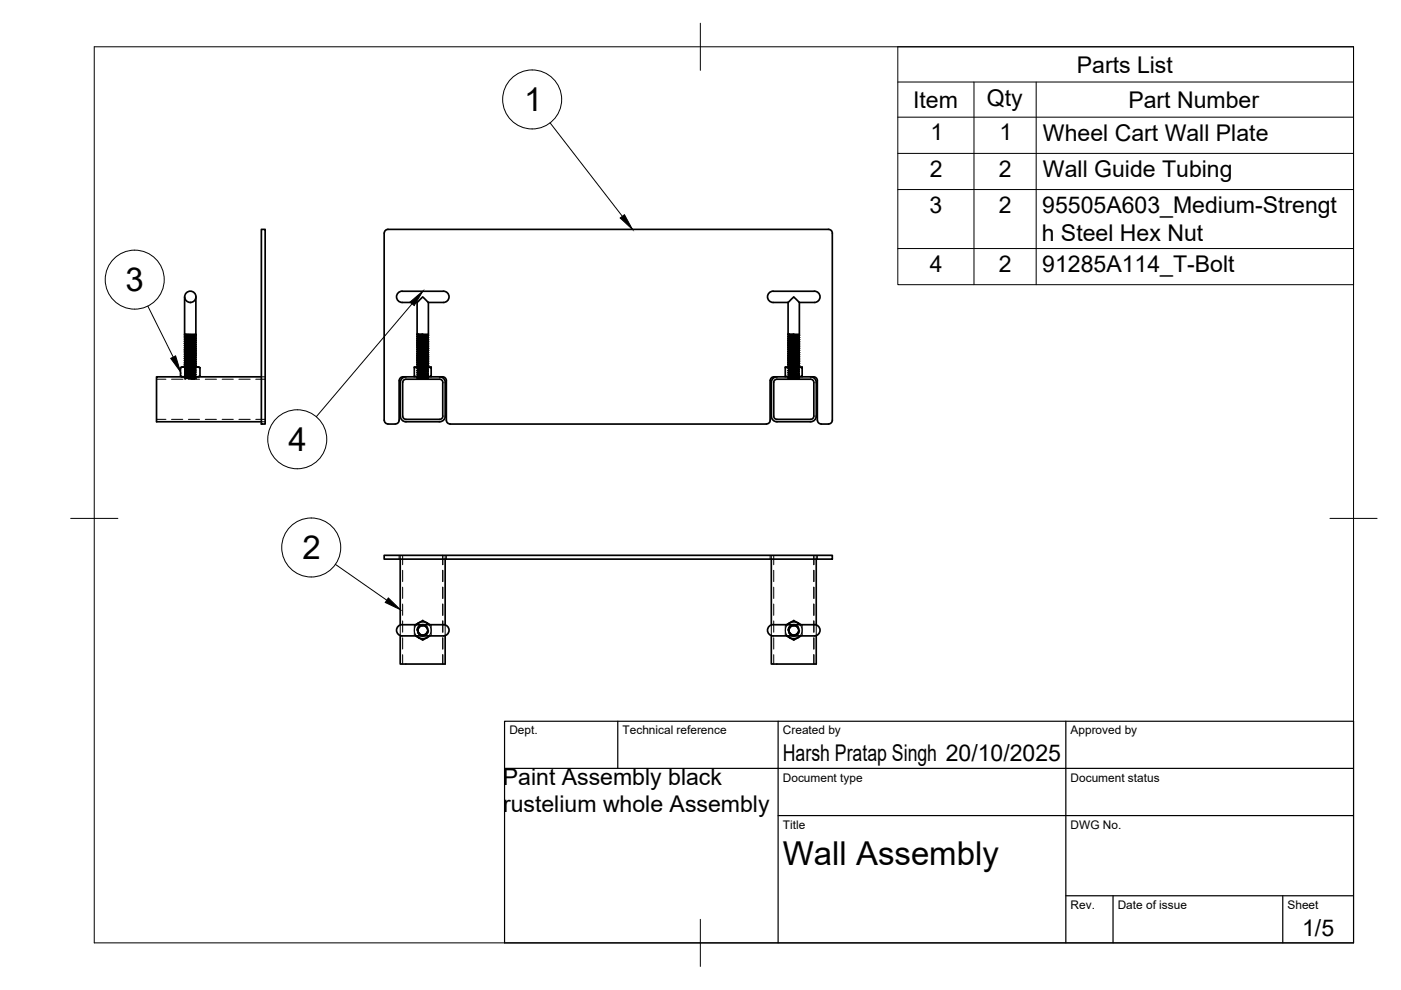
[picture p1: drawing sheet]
<svg xmlns="http://www.w3.org/2000/svg" width="297mm" height="210mm" viewBox="0 0 297 210" stroke-linecap="round" stroke-linejoin="round" font-family="sans-serif">
<!-- layer: Visible -->
<g fill="none" stroke="#000" stroke-width=".36">
<path d="M55.4 48.6h.8v41.3h-.8zM38.3 78l.2-.2h3.6l.3 .2M38.3 78l.4-.2 .6 .2-.1 1.8-.5 .1-.4-.2zM38.3 79.7l.2 .2M39.1 70.9h2.4M39.1 70.9h.1M39.1 70.9l.3 .2M39.1 62.9v8M39.1 76.8h.1M39.3 78l.8-.2 1.3 .2v1.7l-.8 .2-1.3-.2M39.4 71.1l-.2 .1M39.4 71.4v.1"/>
<path d="M39.4 71.8v.1M39.4 72.2v.1M39.4 72.6v.1M39.4 73v.1M39.4 73.4v.1M39.4 74.2h.1M39.4 74.6h.1M39.4 75h.1M39.4 75.8h.1M39.4 76.2h.1M39.4 76.6h.1M39.4 77.4h.1"/>
<path d="M39.4 77.4l-.2 .2M39.4 77l-.2 .2M39.4 76.6l-.2 .2M39.4 76.2l-.2 .2M39.4 75.8l-.2 .2M39.4 75.4l-.2 .2M39.4 75l-.2 .2M39.4 74.6l-.2 .2M39.4 74.2l-.2 .2M39.4 73.8l-.2 .2M39.4 73.5l-.2 .1M39.4 73.1l-.2 .1"/>
<path d="M39.4 72.7l-.2 .1M39.4 71.9l-.2 .1M39.4 71.5l-.2 .1M41.3 77.6l-1.9 .2M41.3 77.2l-1.9 .2M41.3 76.8l-1.9 .2M41.3 76.4l-1.9 .2M41.3 76l-1.9 .2M41.3 75.6l-1.9 .2M41.3 75.2l-1.9 .2M41.3 74.9l-1.9 .1M41.3 74.5l-1.9 .1"/>
<path d="M41.3 74.1l-1.9 .1M41.3 73.7l-1.9 .1M41.3 73.3l-1.9 .2M41.3 72.9l-1.9 .2M41.3 72.5l-1.9 .2M41.3 72.1l-1.8 .1-.3 .2M41.3 71.7l-1.9 .2M41.3 71.3l-1.9 .2M41.3 71.2v.1M41.3 71.6v.1M41.3 72v.1M41.3 72.4v.1"/>
<path d="M41.3 72.8v.1M41.3 73.2v.1M41.3 73.6v.1M41.3 74v.1M41.3 74.4v.1M41.3 74.8v.1M41.3 75.2h.1M41.3 75.6h.1M41.3 76h.1M41.3 76.4h.1M41.3 76.8h.1M41.3 77.2h.1"/>
<path d="M41.3 77.6h.1M41.3 77.6l.2 .2M41.3 77.2l.2 .2M41.3 76.8l.2 .2M41.3 76.4l.2 .2M41.3 76l.2 .2M41.3 75.6l.2 .2M41.3 75.2l.2 .2M41.3 74.8l.2 .2M41.3 74.5l.2 .1M41.3 74.1l.2 .1M41.3 73.7l.2 .1"/>
<path d="M41.3 73.3l.2 .1M41.3 72.9l.2 .1M41.3 72.5l.2 .1M41.3 72.1l.2 .1M41.3 71.7l.2 .1M41.3 71.3l.2 .1M41.4 79.7l.4 .2 .6-.2M41.4 78l.4-.2 .6 .2M41.4 71h.1M41.5 70.9l-2.1 .2M41.5 77.4l-.3 .2-1.8 .2M41.5 77l-.4 .2-1.7 .2"/>
<path d="M41.5 76.6l-.3 .2-1.8 .2M41.5 76.2l-.3 .2-1.8 .2M41.5 75.9l-.3 .1-1.8 .2M41.5 75.5l-.4 .1-1.7 .2M41.5 75l-.4 .2-1.7 .3M41.5 74.6l-.3 .2-1.8 .2M41.5 74.3l-.3 .1-1.8 .2M41.5 73.9l-.3 .1-1.8 .2M41.5 73.5l-.4 .2-1.7 .2M41.5 73.1l-.3 .2-1.8 .1M41.5 72.7l-.4 .2-1.7 .1M41.5 72.3l-.3 .1-1.8 .2"/>
<path d="M41.5 71.9l-.4 .2-1.7 .1M41.5 71.5l-.3 .2-1.8 .1M41.5 71.1l-.3 .2-1.8 .1M41.5 77.8h-.2M41.5 77.4l-2.4 .2M41.5 77l-2.4 .2M41.5 76.6l-2.4 .2M41.5 76.2l-2.4 .2M41.5 75.8l-2.4 .2M41.5 75.4l-2.4 .2M41.5 75l-2.4 .2M41.5 74.6l-2.4 .3"/>
<path d="M41.5 74.2l-2.4 .3M41.5 73.8l-2.4 .3M41.5 73.4l-2.4 .3M41.5 73l-2.4 .3M41.5 72.6l-2.4 .3M41.5 72.2l-2.4 .3M41.5 71.8l-2.4 .3M41.5 71.4l-2.4 .3M41.5 71l-2.4 .3M41.5 71.1l-2.4 .2 .3 .1M41.5 71.5l-2.4 .2 .3 .1M41.5 71.9l-2.4 .2 .3 .1"/>
<path d="M41.5 72.3l-2.4 .2 .3 .1M41.5 72.7l-2.4 .2 .3 .1M41.5 73.1l-2.4 .2 .3 .1M41.5 73.5l-2.4 .2 .3 .1M41.5 73.9l-2.4 .2 .3 .1M41.5 74.2l-2.4 .3 .3 .1M41.5 74.6l-2.4 .3 .3 .1M41.5 75l-2.4 .2 .3 .2M41.5 75.5l-2.4 .1 .3 .2M41.5 75.8l-2.4 .2 .3 .2M41.5 76.2l-2.4 .2 .3 .2M41.5 76.6l-2.4 .2 .3 .2"/>
<path d="M41.5 77l-2.4 .2 .3 .2M41.5 77.4l-2.4 .2 .3 .2M41.5 62.9v8M41.5 71v.1M41.5 71.4v.1M41.5 71.8v.1M41.5 72.2v.1M41.5 72.6v.1M41.5 73v.1M41.5 73.4v.1M41.5 73.8v.1M41.5 74.2h.1"/>
<path d="M41.5 74.6h.1M41.5 75h.1M41.5 75.4v.1M41.5 75.8h.1M41.5 76.2h.1M41.5 76.6h.1M41.5 77h.1M41.5 77.4h.1M41.5 77.8h.1M42.4 78v1.7M42.4 79.7l-.3 .2M55.4 79.9h-22.2v9.5h22.2"/>
<path d="M86.1 79.9a1.2 1.2 0 0 0-1.2 1.2v7.1M87.8 78l.7-.2 1.1 .2v1.7l-.7 .2-1.1-.2M88.4 64.1l1.2-1.2 1.2 1.2M88.4 64.1v6.9M88.4 71.3v.1M88.4 71.7v.1M88.4 72.5v.1M88.4 72.9v.1M88.4 73.3v.1M88.4 74.1v.1M88.4 74.5v.1M88.4 74.9h.1"/>
<path d="M88.4 75.3h.1M88.4 75.7h.1M88.4 76.1v.1M88.4 76.5h.1M88.4 76.9h.1M88.4 77.3h.1M88.4 77.7h.1M88.4 76.2l.3 .1M88.4 75.3l.3 .2M88.4 73.8l.3 .1M88.4 77.7l.2 .1M88.4 77.3l.3 .2"/>
<path d="M88.4 76.9l.3 .2M88.4 76.6l.3 .1M88.4 75.7l.3 .2M88.4 75l.3 .1M88.4 74.6l.3 .1M88.4 74.2l.3 .1M88.4 73.4l.3 .1M88.4 72.6l.3 .1M88.4 72.2l.3 .1M88.4 71.8l.3 .1M88.4 71l.3 .1M88.7 71.1h.1"/>
<path d="M88.7 71.1h.2M88.7 71.1v.1M88.7 71.9v.1M88.7 72.3v.1M88.7 72.7v.1M88.7 73.1v.1M88.7 73.5h.1M88.7 73.9h.1M88.7 74.3v.1M88.7 74.7v.1M88.7 75.1h.1M88.7 75.5h.1"/>
<path d="M88.7 75.9h.1M88.7 76.3h.1M88.7 76.7h.1M88.7 77.1h.1M88.7 77.5h.1M88.8 70.9h-.3M88.9 71.1l-.5 .2M89.6 70.9h1.2M89.6 70.9l-.9 .2M89.6 70.9l-1.2 .1M89.6 78l.7-.2 1.1 .2v1.7l-.7 .2-1.1-.2M90.6 77.7l-.8 .1"/>
<path d="M90.6 77.3l-1.7 .2-.5 .2M90.6 76.9l-1.8 .2-.4 .2M90.6 76.5l-1.8 .2-.4 .2M90.6 76.1l-1.8 .2-.4 .2M90.6 75.7l-1.7 .2-.5 .2M90.6 75.3l-1.9 .2-.3 .2M90.6 74.9l-1.8 .2-.4 .2M90.6 74.5l-1.8 .2-.4 .2M90.6 74.2l-1.9 .1-.3 .2M90.6 73.8l-1.9 .1-.3 .2M90.6 73.4l-1.8 .1-.4 .2M90.6 73l-1.8 .1-.4 .2"/>
<path d="M90.6 72.6l-1.8 .1-.4 .2M90.6 72.2l-1.9 .1-.3 .2M90.6 71.8l-1.8 .1-.4 .2M90.6 71.4l-1.8 .1-.4 .2M90.6 77.7l-1.5 .1M90.6 77.3l-1.9 .2M90.6 76.9l-1.9 .2M90.6 76.5l-1.9 .2M90.6 76.1l-1.9 .2M90.6 75.7l-1.9 .2M90.6 75.3l-1.9 .2M90.6 74.9l-1.9 .2"/>
<path d="M90.6 74.5l-1.9 .2M90.6 74.1l-1.9 .2M90.6 73.7l-1.9 .2M90.6 73.3l-1.9 .2M90.6 72.9l-1.9 .2M90.6 72.5l-1.9 .2M90.6 72.1l-1.9 .2M90.6 71.7l-1.9 .2M90.6 77.3l.2 .2-2.4 .2M90.6 76.9l.2 .2-2.4 .2M90.6 76.5l.2 .2-2.4 .2M90.6 76.1l.2 .2-2.4 .2"/>
<path d="M90.6 75.7l.2 .2-2.4 .2M90.6 75.3l.2 .2-2.4 .2M90.6 74.9l.2 .2-2.4 .2M90.6 74.5l.2 .2-2.4 .2M90.6 74.2l.2 .1-2.4 .2M90.6 73.8l.2 .1-2.4 .2M90.6 73.4l.2 .1-2.4 .3M90.6 73l.2 .1-2.4 .2M90.6 72.6l.2 .1-2.4 .2M90.6 72.2l.2 .1-2.4 .2M90.6 71.8l.2 .1-2.4 .3M90.6 71.4l.2 .1-2.4 .2"/>
<path d="M90.6 71.3v.1M90.6 71.7v.1M90.6 72.1v.1M90.6 72.5v.1M90.6 72.9v.1M90.6 73.3v.1M90.6 73.7v.1M90.6 74.1v.1M90.6 74.9h.1M90.6 75.3h.1M90.6 75.7h.1M90.6 76.5h.1"/>
<path d="M90.6 76.9h.1M90.6 77.3h.1M90.6 77.7l.1 .1M90.7 71l-1.8 .1M90.7 71l.1 .1-2.4 .2M90.8 71.2l-.2 .1M90.8 71.6l-.2 .1M90.8 72l-.2 .1M90.8 72.4l-.2 .1M90.8 72.8l-.2 .1M90.8 73.2l-.2 .1M90.8 73.6l-.2 .1"/>
<path d="M90.8 74l-.2 .1M90.8 74.4l-.2 .1M90.8 74.8l-.2 .1M90.8 75.2l-.2 .1M90.8 75.6l-.2 .1M90.8 75.9l-.2 .2M90.8 76.3l-.2 .2M90.8 76.7l-.2 .2M90.8 77.1l-.2 .2M90.8 77.5l-.2 .2M90.8 71.1l-2.4 .3 .3 .2 1.9-.3M90.8 71.5l-2.4 .3"/>
<path d="M90.8 71.9l-2.4 .3M90.8 72.3l-2.4 .3M90.8 72.7l-2.4 .3 .3 .1M90.8 73.2l-2.4 .2M90.8 73.5l-2.4 .3M90.8 73.9l-2.4 .3M90.8 74.3l-2.4 .3M90.8 74.8l-2.4 .2M90.8 75.1l-2.4 .2M90.8 75.5l-2.4 .2M90.8 75.9l-2.4 .3M90.8 76.3l-2.4 .3"/>
<path d="M90.8 76.7l-2.4 .2M90.8 77.1l-2.4 .2M90.8 77.5l-2.4 .2M90.8 64.1h3.2M90.8 70.9l-.1 .1M90.8 64.1v6.8M90.8 73.1v.1M90.8 74.7v.1M91.4 78v-.2h-3.6v2.1M91.4 79.7v.2M93.2 79.9a1.2 1.2 0 0 1 1.2 1.2v7.1M94 61.8l-8.7-.1a1.2 1.2 0 0 0-1.2 1.2 1.2 1.2 0 0 0 1.2 1.2h3.1"/>
<path d="M94 61.7a1.2 1.2 0 0 1 1.2 1.2 1.2 1.2 0 0 1-1.2 1.2M163.9 64.1h3.2M163.9 61.8h8.8M163.9 61.7a1.2 1.2 0 0 0-1.2 1.2 1.2 1.2 0 0 0 1.2 1.2M164.7 79.9a1.2 1.2 0 0 0-1.2 1.2v7.1M166.5 78l.7-.2 1.1 .2v1.7l-.7 .2-1.1-.2M167.1 64.1l1.2-1.2 1.2 1.2M167.1 64.1v6.9M167.1 71.3v.1M167.1 72.9v.1M167.1 75.3h.1M167.1 76.9h.1"/>
<path d="M167.1 70.9h.1M167.3 71.1h.1M167.4 71.1h.1M167.4 74.8l1.8-.3 .3 .2-2.4 .2M167.4 71.1v.1M167.4 71.9v.1M167.4 72.3v.1M167.4 72.7v.1M167.4 73.1v.1M167.4 73.5h.1M167.4 73.9h.1M167.4 74.3v.1"/>
<path d="M167.4 74.7v.1M167.4 75.1h.1M167.4 75.5h.1M167.4 75.9h.1M167.4 76.3h.1M167.4 76.7h.1M167.4 77.1h.1M167.4 77.5h.1M167.4 77.5l-.3 .2M167.4 77.1l-.3 .2M167.4 76.7l-.3 .2M167.4 76.3l-.3 .2"/>
<path d="M167.4 75.9l-.3 .2M167.4 75.5l-.3 .2M167.4 75.1l-.3 .2M167.4 74.8l-.3 .1M167.4 74.4l-.3 .1M167.4 73.9l-.3 .2M167.4 73.5l-.3 .2M167.4 73.1l-.3 .2M167.4 72.8l-.3 .1M167.4 72.4l-.3 .1M167.4 72l-.3 .1M167.4 71.6l-.3 .1"/>
<path d="M167.4 71.2l-.3 .1M167.4 70.9h-.3M167.5 71.1l-.1 .1M168.3 70.9h1.2M168.3 70.9l-1 .2M168.3 70.9l-1.2 .1 .2 .1M168.3 78l.7-.2 1.1 .2v1.7l-.7 .2-1.1-.2M169.2 77.7l-.7 .1M169.2 77.3l-1.8 .2M169.2 76.9l-1.8 .2M169.2 76.5l-1.8 .2M169.2 76.1l-1.8 .2"/>
<path d="M169.2 75.7l-1.8 .2M169.2 75.3l-1.8 .2M169.2 74.9l-1.8 .2M169.2 74.2l-1.8 .2M169.2 73.8l-1.8 .1M169.2 73.4l-1.8 .1M169.2 73l-1.8 .1M169.2 72.6l-1.8 .2M169.2 72.2l-1.8 .2M169.2 71.8l-1.8 .2M169.2 71.4l-1.8 .2M169.2 73l.3 .1-2.4 .3"/>
<path d="M169.2 71.3v.1M169.2 71.7v.1M169.2 72.1v.1M169.2 72.5v.1M169.2 72.9v.1M169.2 73.3v.1M169.2 73.7v.1M169.2 74.1v.1M169.2 74.9h.1M169.2 75.3h.1M169.2 75.7h.1M169.2 76.5h.1"/>
<path d="M169.2 76.9h.1M169.2 77.3h.1M169.2 77.7l.2 .1M169.2 77.3l.3 .2M169.2 76.9l.3 .2M169.2 76.5l.3 .2M169.2 76.1l.3 .2M169.2 75.7l.3 .2M169.2 75.3l.3 .2M169.2 74.9l.3 .2M169.2 74.2l.3 .1M169.2 73.8l.3 .1"/>
<path d="M169.2 73.4l.3 .1M169.2 72.6l.3 .1M169.2 72.2l.3 .1M169.2 71.8l.3 .1M169.2 71.4l.3 .1M169.3 71l.2 .1M169.5 70.9l-.2 .1-1.8 .1M169.5 77.5l-.4 .2-1.3 .1M169.5 77.1l-.3 .2-1.8 .2M169.5 76.7l-.3 .2-1.8 .2M169.5 76.3l-.4 .2-1.7 .2M169.5 75.9l-.4 .2-1.7 .2"/>
<path d="M169.5 75.6l-.3 .1-1.8 .2M169.5 75.2l-.3 .1-1.8 .2M169.5 74.8l-.4 .1-1.7 .2M169.5 74.4l-.4 .1-1.7 .2M169.5 74l-.3 .1-1.8 .2M169.5 73.6l-.3 .1-1.8 .2M169.5 73.2l-.4 .2-1.7 .1M169.5 72.8l-.4 .2-1.7 .1M169.5 72.4l-.4 .2-1.7 .1M169.5 72l-.3 .2-1.8 .1M169.5 71.6l-.3 .1-1.8 .2M169.5 71.2l-.4 .2-1.7 .2"/>
<path d="M169.5 77.5l-2.4 .2M169.5 77.1l-2.4 .2M169.5 76.7l-2.4 .2M169.5 76.3l-2.4 .2M169.5 75.9l-2.4 .3M169.5 75.5l-2.4 .2M169.5 75.1l-2.4 .2M169.5 74.3l-2.4 .3M169.5 73.9l-2.4 .3M169.5 73.5l-2.4 .3M169.5 72.7l-2.4 .2M169.5 72.3l-2.4 .3"/>
<path d="M169.5 71.9l-2.4 .3M169.5 71.5l-2.4 .3M169.5 71.1l-2.4 .2M169.5 71.2l-2.4 .2 .3 .1M169.5 71.6l-2.4 .2 .3 .1M169.5 72l-2.4 .2 .3 .1M169.5 72.3l-2.4 .3 .3 .1M169.5 72.8l-2.4 .2 .3 .1M169.5 73.2l-2.4 .2 .3 .1M169.5 73.6l-2.4 .2 .3 .1M169.5 73.9l-2.4 .3 .3 .1M169.5 74.4l-2.4 .1 .3 .2"/>
<path d="M169.5 74.8l-2.4 .1 .3 .2M169.5 75.2l-2.4 .1 .3 .2M169.5 75.5l-2.4 .2 .3 .2M169.5 75.9l-2.4 .2 .3 .2M169.5 76.3l-2.4 .2 .3 .2M169.5 76.7l-2.4 .2 .3 .2M169.5 77.1l-2.4 .2 .3 .2M169.5 77.5l-2.4 .2 .1 .1M169.5 64.1v6.8M169.5 71.1v.1M169.5 71.5v.1M169.5 71.9v.1"/>
<path d="M169.5 72.7v.1M169.5 73.1v.1M169.5 73.5v.1M169.5 74.3v.1M169.5 74.7v.1M169.5 75.1v.1M169.5 75.5h.1M169.5 75.9h.1M169.5 76.3h.1M169.5 76.7h.1M169.5 77.1h.1M169.5 77.5h.1"/>
<path d="M169.5 64.1h3.2M170.1 78v-.2h-3.6v2.1M170.1 79.7v.2M171.9 79.9a1.2 1.2 0 0 1 1.2 1.2v7.1M172.7 61.7a1.2 1.2 0 0 1 1.2 1.2 1.2 1.2 0 0 1-1.2 1.2M84.6 80.7v8.4a.79 .79 0 0 1-.8 .8M84.6 80.7a.79 .79 0 0 1 .8-.8h8.4a.79 .79 0 0 1 .8 .8M84.9 88.2a1.2 1.2 0 0 0 1.2 1.2h7.1a1.2 1.2 0 0 0 1.2-1.2M85.4 88.2v-7.1a.69 .69 0 0 1 .7-.7h7.1a.69 .69 0 0 1 .7 .7v7.1M85.4 88.2a.69 .69 0 0 0 .7 .7h7.1a.69 .69 0 0 0 .7-.7M94.6 80.7v8.4a.83 .83 0 0 0 .8 .8h67.1a.79 .79 0 0 0 .8-.8M163.3 80.7v8.4"/>
<path d="M163.3 80.7a.79 .79 0 0 1 .8-.8h8.4a.79 .79 0 0 1 .8 .8M163.5 88.2a1.2 1.2 0 0 0 1.2 1.2h7.2a1.2 1.2 0 0 0 1.2-1.2M164 88.2a.69 .69 0 0 0 .7 .7h7.2a.69 .69 0 0 0 .7-.7M164 88.2v-7.1a.69 .69 0 0 1 .7-.7h7.2a.69 .69 0 0 1 .7 .7v7.1M173.3 80.7v8.4M173.3 89.1a.83 .83 0 0 0 .8 .8h1.6a.79 .79 0 0 0 .8-.8v-39.7a.79 .79 0 0 0-.8-.8h-93.4a.83 .83 0 0 0-.9 .8l.1 39.7a.79 .79 0 0 0 .8 .8h1.5M81.4 117.7h95.1v.8h-95.1zM84.9 118.5v14M94.4 118.5v14M163.5 118.5v14M173.1 118.5v14M84.9 134.8v6h9.5v-6"/>
<path d="M88.1 134.8l.6 .4M88.3 134.8l.4 .4M88.7 132.1l-.6 .4M88.7 132.1l.2-.1a.78 .78 0 0 1 1.3-.1l.3 .2M88.7 135.2a1.02 1.02 0 0 0 1.3 .3l.5-.3M88.7 132.1l-.4 .3M90.5 132.1l-.7-.3-1.1 .3M90.5 135.2l-1.1 .2-.7-.2M90.5 132.1l.5 .3M90.5 132.1l.6 .4M91 134.8l-.5 .4M91.1 134.8l-.6 .4"/>
<path d="M94 132.5l-8.7-.1a1.2 1.2 0 0 0-1.2 1.2 1.2 1.2 0 0 0 1.2 1.2h8.7M94 132.4a1.2 1.2 0 0 1 1.2 1.2 1.2 1.2 0 0 1-1.2 1.2M163.5 134.8v6h9.6v-6M163.9 134.8h8.8M163.9 132.5h8.8M163.9 132.4a1.2 1.2 0 0 0-1.2 1.2 1.2 1.2 0 0 0 1.2 1.2M166.8 134.8l.6 .4M167 134.8l.4 .4M167.4 132.1l-.6 .4M167.4 132.1l.2-.1a.78 .78 0 0 1 1.3-.1l.3 .2M167.4 135.2a1.02 1.02 0 0 0 1.3 .3l.5-.3M167.4 132.1l-.4 .3"/>
<path d="M169.2 132.1l.6 .4M169.2 132.1l-.7-.3-1.1 .3M169.2 135.2l-1.1 .2-.7-.2M169.2 132.1l.4 .3M169.6 134.8l-.4 .4M169.8 134.8l-.6 .4M172.7 132.4a1.2 1.2 0 0 1 1.2 1.2 1.2 1.2 0 0 1-1.2 1.2"/>
<circle cx="40.4" cy="62.9" r="1.2"/>
</g>
<!-- layer: Hidden -->
<g fill="none" stroke="#000" stroke-width=".21">
<path d="M39.1 79.9v.5M39.1 70.9l1.4 .2h-.7M39.1 77.6l1.3 .1M39.1 77.2l1.3 .1M39.1 76.8l1.3 .1M39.1 76.4l1.3 .1M39.1 76l1.3 .1M39.1 75.6l1.3 .1M39.1 75.2l1.3 .1M39.1 74.8l1.3 .1M39.1 74.4l1.3 .1M39.1 74l1.3 .1"/>
<path d="M39.1 73.6l1.3 .1M39.1 73.2l1.3 .1M39.1 72.8l1.3 .1M39.1 72.4l1.3 .1M39.1 72l1.3 .1M39.1 71.6l1.3 .1M39.1 71.2l1.3 .1M39.1 78v.1M39.1 78.4v.1M39.1 78.8v.1M39.1 79.2v.1M39.1 79.6v.1"/>
<path d="M39.1 80h.1M39.1 77.8l.2 .2-.1 .1M39.2 78l.2 .3M39.2 78.8l.2 .3M39.2 78.9l.2 .2-.2 .1 .2 .2-.2 .2M39.2 79.6l.2 .2-.2 .2M39.2 70.9h.1M39.2 79.7l.1 .1-.2 .1M39.2 79.3l.2 .2M39.2 78.1l.2 .2M39.2 78.9l2.2 .2M39.3 78.4l2.2 .2h-.1"/>
<path d="M39.4 71.1h.4M39.4 78.9l2.1 .1-.2 .1M39.4 71.1h.1M39.4 77.4l1.9 .2M39.4 77l1.9 .2M39.4 76.6l1.9 .2M39.4 76.2l1.9 .2M39.4 75.8l1.9 .2M39.4 75.4l1.9 .2M39.4 75l1.9 .2M39.4 74.6l1.9 .3zM39.4 74.2l1.9 .3"/>
<path d="M39.4 73.8l1.9 .3M39.4 73.5l1.9 .2M39.4 73l1.9 .3zM39.4 72.6l1.9 .3-1.9-.2M39.4 71.9l1.9 .2M39.4 71.5l1.9 .2M39.4 77.8l1.9 .2-.9 .1M39.4 78.6l1.9 .2h-.5M39.4 74.2l1.9 .2M39.4 73.8l1.9 .2M39.4 73.4l1.9 .2M39.4 71.8l1.9 .2"/>
<path d="M39.4 71.4l1.9 .2M39.4 79.4l-.2 .2 2.3 .2M39.4 77.8h.1M39.4 77h.1M39.4 76.6h.1M39.4 76.2h.1M39.4 75.8h.1M39.4 75.5h.1M39.4 75h.1M39.4 74.6h.1M39.4 74.2h.1M39.4 73.9h.1"/>
<path d="M39.4 73.5h.1M39.4 73.1h.1M39.4 72.7h.1M39.4 72.3h.1M39.4 71.9h.1M39.4 71.5h.1M39.4 77.4h.1M39.4 73.8h.1M39.4 73.4h.1M39.4 72.6h.1M39.4 71.8h.1M39.4 79.1l1.9 .2h-.5"/>
<path d="M39.4 78.3l1.9 .2-.5 .1M39.4 78.6l-.2 .3M39.4 79l-.2 .2M39.4 78.6l-.2 .2M39.4 78.2l-.2 .2M39.4 77.8l-.2 .2M39.4 78.3l-.2 .1 .2 .2M39.4 79l1.9 .2-.5 .1M39.5 77.7l2 .1-.3 .1M39.6 78.7l1.7 .1-.7 .1h.7l-1.7-.2M39.6 78.9l-.2 .1 1.9 .2h-.3M39.6 78.7h-.2l1.9 .2-.3 .1"/>
<path d="M39.6 78.2l1.7 .2-.7 .1M39.6 78h-.3l2.2-.1-2.4 .2h2.2M39.6 78.8l-.5 .1 2 .1M39.6 79.4l-.2 .1 1.9 .1M39.6 79.4h-.2l1.9 .2h-.4l.5 .2-.1 .1M39.8 78.3l1.5 .1-.9 .1M39.8 71.1l1.5 .2-.8-.2M39.8 79.3l-.4 .1 1.9 .2h-.1M39.8 79.1h-.4l1.9 .2h-.1M39.8 78.3l1.5 .2-.9 .1M39.8 79.7l-.4 .1 1.8 .2M39.8 79.7l-.5 .1 2.2 .1"/>
<path d="M39.9 78.5l1.6 .1-.7 .1M39.9 77.9l1.4 .1-1.1 .1M40 79.7l-.6 .1 1.8 .1M40 79.4l-.6 .1 1.5 .1M40 77.9l-.9 .1 1.5 .1M40.1 79.1l-1 .1 1.4 .1M40.2 79.8l1.3 .1M40.2 78.7l-1.1 .1 1.3 .1M40.3 71l1.2 .1M40.3 71.4l1.2 .1M40.3 71.8l1.2 .1M40.3 72.2l1.2 .1"/>
<path d="M40.3 72.6l1.2 .1M40.3 73l1.2 .1M40.3 73.4l1.2 .1M40.3 73.8l1.2 .1M40.3 74.2h1.2M40.3 74.5l1.2 .1M40.3 74.9l1.2 .1M40.3 75.3l1.2 .2M40.3 75.7l1.2 .1M40.3 76.1l1.2 .1M40.3 76.5l1.2 .1M40.3 76.9l1.2 .1"/>
<path d="M40.3 77.3l1.2 .1M40.3 78.6l1.2 .1-1.1 .1M40.3 79.9l-1.2 .1 1.2 .1M40.3 78l-1.2 .1 1.2 .1M40.4 79.3l1.1 .1-1.2 .1M40.4 79.2l-1.3 .1 1.1 .1M40.5 78.1l1 .1-1.3 .1M40.5 79.7l1 .1-1.3 .1M40.6 78.5l.9 .1-1.4 .1M40.8 78.1h.3M40.8 79.1l-1.7 .2h.7M41 79.4l.5 .1-2.4 .1 1.5 .2"/>
<path d="M41.1 78.1h.2M41.1 78.1h.2l-.7 .1M41.3 72.4l-1.9-.2 1.9 .3M41.3 78l.2 .3M41.3 78.8l.2 .2-.2 .3 .2 .1-.2 .3 .2 .2M41.3 79.6l.2 .1M41.3 78.9l.2 .1-.2 .2M41.3 79.3l.2 .1-.2 .2M41.3 78.1l.2 .2M41.3 78.3l-2.2 .1 .3 .1M41.3 77.6h.1M41.3 77.2h.1"/>
<path d="M41.3 76.8h.1M41.3 76.4h.1M41.3 76h.1M41.3 75.6h.1M41.3 75.2h.1M41.3 74.8h.1M41.3 74h.1M41.3 73.6h.1M41.3 73.2h.1M41.3 72.4h.1M41.3 72h.1M41.3 71.6h.1"/>
<path d="M41.3 71.2h.1M41.3 72.8h.1M41.3 74.4h.1M41.3 78v.1M41.3 78.4v.1M41.3 78.8v.1M41.3 79.2v.1M41.3 79.6h.1M41.3 80h.1M41.3 78.1h.1M41.3 77.8l-2.2 .2h.2M41.4 79.5l-2.3 .1h.2"/>
<path d="M41.4 78.2l.1 .1-1.9 .1M41.4 79.5h.1l-2.2 .2M41.4 71l-1.9-.1 2 .1M41.5 79l-2.3 .2M41.5 77.8v.1M41.5 78.3l-2.3 .2 .2 .2M41.5 77.8h.1M41.5 77.9l-1.2-.1 1 .3M41.5 77.9h.1M41.5 78.2l-.2 .2 .2 .3-.2 .2M41.5 79.8v.1M41.5 79.8l-.2 .2 .2 .2"/>
<path d="M41.5 77.8l-.2 .2M41.5 78.6l-.2 .2M41.5 78.3l-.2 .2 .2 .1M41.5 77.9l-.2 .2M41.6 79.9v.5M55.4 79.9h.8M88.4 79.9v.5M88.4 77.7l1.9 .1M88.4 77.3l1.2 .1M88.4 76.9l1.2 .1M88.4 76.5l1.2 .1M88.4 76.1l1.2 .1"/>
<path d="M88.4 75.7l1.2 .1M88.4 75.3l1.2 .1M88.4 74.9l1.2 .1M88.4 74.5l1.2 .1M88.4 74.1l1.2 .1M88.4 73.7l1.2 .1M88.4 73.3l1.2 .1M88.4 72.9l1.2 .1M88.4 72.5l1.2 .1M88.4 72.1l1.2 .1M88.4 71.7l1.2 .1M88.4 71.3l1.2 .1"/>
<path d="M88.4 70.9l1.2 .1M88.4 77.8l1.4 .3h-1.1zM88.4 77.8l1.2 .1M88.4 78.5l.3 .3M88.4 78.5l.3 .2-.3 .2 .3 .3-.3 .1v.1l.3 .2M88.4 79.7l.3 .2-.3 .2M88.4 78.1l.3 .2-.3 .2M88.4 78.2l.3 .2-.3 .2M88.4 77.8h.1M88.5 78.9l2.3 .2-.2-.2M88.5 70.9h.1M88.5 70.9l2.2 .1"/>
<path d="M88.5 78.6l2.3 .2M88.5 77.8l2.3 .1M88.6 77.8l.1 .1M88.7 71.1l1.9 .2M88.7 76.7l1.9 .2zM88.7 74.7l1.9 .2M88.7 73.1l1.9 .3M88.7 71.5l1.9 .3M88.7 73.1l1.9 .2M88.7 71.5l1.9 .2M88.7 77.5h.1M88.7 77.1h.1"/>
<path d="M88.7 76.7h.1M88.7 76.3h.1M88.7 75.9h.1M88.7 75.5h.1M88.7 74.8h.1M88.7 74.4h.1M88.7 73.9h.1M88.7 73.2h.1M88.7 72.8h.1M88.7 72.4h.1M88.7 71.6h.1M88.7 71.2h.1"/>
<path d="M88.7 71.1h.1M88.7 72h.1M88.7 73.5v.1M88.7 75.1v.1M88.7 77.9h.1M88.7 78.3v.1M88.7 78.7v.1M88.7 79.1v.1M88.7 79.5v.1M88.7 79.9h.1M88.7 77.5l1.9 .2M88.7 77.1l1.9 .2-1.9-.2"/>
<path d="M88.7 76.3l1.9 .2M88.7 75.9l1.9 .3M88.7 75.5l1.9 .2-1.9-.2M88.7 75.1l1.9 .2M88.7 74.4l1.9 .2M88.7 73.9l1.9 .3-1.9-.3M88.7 73.5l1.9 .3M88.7 72.8l1.9 .2M88.7 72.3l1.9 .3-1.9-.2M88.7 72l1.9 .2M88.7 71.2l1.9 .2M88.7 75.9l1.9 .2"/>
<path d="M88.7 74.3l1.9 .2M88.7 73.5l1.9 .2M88.7 72.7l1.9 .2M88.7 71.9l1.9 .2M88.7 77.9l-.3 .3 .3-.2M88.7 79.5l-.3 .2v.2M88.7 79.2l-.3 .1 .3 .2M88.7 78.8l-.3 .1 .3 .2M88.7 79.6l-.3 .1M88.8 70.9h.8M88.9 78.5l-.5 .1 2 .1M88.9 79.7l1.9 .2h-.4"/>
<path d="M89 78.5l1.8 .2h-.5M89.1 77.9h-.4l1.9 .2-.2 .1M89.1 78.8l-.7 .1 1.8 .1M89.1 78.1h.9M89.1 77.8l-.4 .1 1.9 .2h-.2M89.1 79.4l1.7 .2-2.4 .1 .3 .1M89.2 80l-.8 .1 1.7 .1M89.2 78.2l-.5 .1 1.9 .2M89.3 78.2l-.6 .1 1.8 .2M89.4 78.6l-.7 .1 1.7 .1M89.4 78.3l-.7 .1 1.7 .1M89.5 78.6l-.8 .1 1.6 .2"/>
<path d="M89.5 78.2l1.3 .2h-.7M89.5 79.5l1.3 .1-1 .1M89.5 79.8l1.3 .1-1.1 .1M89.6 79l-.9 .1 1.5 .1M89.6 78l-1.2 .1 1.3 .1M89.6 78.7l-.9 .1 1.5 .1M89.6 71.1l1.2 .1M89.6 71.5l1.2 .1M89.6 71.9l1.2 .1M89.6 72.3l1.2 .1M89.6 72.7l1.2 .1M89.6 73.1l1.2 .1"/>
<path d="M89.6 73.5l1.2 .1M89.6 73.9h1.2M89.6 74.2l1.2 .2M89.6 74.6l1.2 .2M89.6 75l1.2 .2M89.6 75.5h1.2M89.6 75.8l1.2 .1M89.6 76.2l1.2 .1M89.6 76.6l1.2 .1M89.6 77l1.2 .1M89.6 77.4l1.2 .1M89.6 78.3l1.2 .1-1.1 .1"/>
<path d="M89.6 78.6l1.2 .1-1.2 .1M89.7 79l-1 .1 1.4 .1M89.7 79.2l-1.3 .1 1.2 .1M89.7 78.9l-1.3 .1 1.1 .1M89.8 79.4l-1.1 .1 1.3 .1M89.8 79.1l-1.1 .1 1.3 .1M89.8 78.1l.8 .1M89.9 79.4l-1.2 .1 1.2 .1h-1l1.6 .3h-.6M89.9 78l.8-.1-1.9-.1 2 .2-2.2 .1M90 79.4l-1.3 .2h.8M90 79.7l-1.3 .2 1.1 .1M90 78.3l-1.3 .1 1.1 .1"/>
<path d="M90.1 79.8l-1.4 .1 1 .1M90.1 78.8l-1.7 .1 .8 .1M90.1 79.4l.7 .1-1.7 .1M90.2 78.7l-1.5 .1 .9 .1M90.2 77.9l-1.8 .2h.6M90.2 79.7l-1.7 .1 1.1 .1-1.2-.1h.2M90.2 78.2l.6 .1-1.8 .1M90.3 79.1l-1.9 .2h.5M90.3 79.1l.5 .1-1.9 .1M90.4 79.1l-1.7 .1 .7 .1M90.6 77.7h.1M90.6 76.9h.1"/>
<path d="M90.6 76.5h.1M90.6 76.1h.1M90.6 75.3h.1M90.6 74.9h.1M90.6 74.5h.1M90.6 73.7h.1M90.6 73.3h.1M90.6 72.9h.1M90.6 72.1h.1M90.6 71.7h.1M90.6 71.3h.1M90.6 73.8h.1"/>
<path d="M90.6 73.4h.1M90.6 72.2h.1M90.6 71.8h.1M90.6 79.4l-1.9 .2h.2M90.6 78.5l.2 .3M90.6 79.3v.1M90.6 78.5l.2 .2M90.6 78.1l.2 .2M90.6 79.4l.2 .2M90.6 78.2l.2 .2M90.7 71h.1M90.7 79.2h.1l-2.3 .2"/>
<path d="M90.7 77.8l.1 .1M90.7 79.5l-2.2 .2M90.8 78.3l-2.4 .2M90.8 77.9l-.2 .3M90.8 78.7l-.2 .2 .2 .3-.2 .1 .2 .2M90.8 79.5l-.2 .2 .2 .2M90.8 79.6l-.2 .1 .2 .2M90.8 78.3l-.2 .2M90.8 79.9l-.2 .2M90.8 79.2l-.2 .2M90.8 78.8l-.2 .2M90.8 78.4l-.2 .2"/>
<path d="M90.8 78l-.2 .2M90.8 77.9l-.1 .2-2.2 .1M90.8 78.3v.1M90.8 78.7v.1M90.8 79.1v.1M90.8 79.5v.1M90.8 77.8v.2M90.9 79.9v.5M167 79.9v.5M167.1 77.7l1.8 .1M167.1 77.3l1.2 .1M167.1 76.9l1.2 .1"/>
<path d="M167.1 76.5l1.2 .1M167.1 76.1l1.2 .1M167.1 75.7l1.2 .1M167.1 75.3l1.2 .1M167.1 74.9l1.2 .1M167.1 74.5l1.2 .1M167.1 74.1l1.2 .1M167.1 73.7l1.2 .1M167.1 73.3l1.2 .1M167.1 72.9l1.2 .1M167.1 72.5l1.2 .1M167.1 72.1l1.2 .1"/>
<path d="M167.1 71.7l1.2 .1M167.1 71.3l1.2 .1M167.1 70.9l1.2 .1M167.1 77.8l1.3 .3-1.1-.1M167.1 77.8l1.2 .1M167.1 78.1v.1M167.1 78.5v.1M167.1 78.9v.1M167.1 79.3v.1M167.1 79.7v.1M167.1 77.8l.2 .2M167.1 77.8h.1"/>
<path d="M167.1 78.9l.3 .2-.3 .2 .3 .3-.3 .1M167.1 79l.3 .1-.3 .2M167.1 79.7l.3 .2M167.1 78.1l.3 .2M167.1 79.8v.1M167.1 79.4l.3 .2M167.1 78.2l.3 .2M167.1 70.9l2.2 .1M167.1 78.9l2.3 .2M167.1 70.9h.1M167.2 77.8l2.2 .1 .1-.1M167.2 77.8l.2 .1-.3 .2"/>
<path d="M167.4 71.1h.1M167.4 77.5l1.8 .2M167.4 77.1l1.8 .2M167.4 76.7l1.8 .2M167.4 76.3l1.8 .2M167.4 75.9l1.8 .3M167.4 75.5l1.8 .2M167.4 75.1l1.8 .2M167.4 74.8l1.8 .1M167.4 74.4l1.8 .2M167.4 73.9l1.8 .2M167.4 73.1l1.8 .3"/>
<path d="M167.4 72.8l1.8 .2M167.4 72.4l1.8 .2M167.4 71.6l1.8 .2M167.4 71.2l1.8 .2M167.4 75.9l1.8 .2M167.4 74.7l1.8 .2M167.4 74.3l1.8 .2M167.4 73.1l1.8 .2M167.4 72.7l1.8 .3M167.4 72.3l1.8 .2M167.4 71.5l1.8 .2M167.4 71.1l1.8 .3"/>
<path d="M167.4 77.5h.1M167.4 77.1h.1M167.4 76.7h.1M167.4 76.3h.1M167.4 75.9h.1M167.4 75.5h.1M167.4 74.8h.1M167.4 74.4h.1M167.4 73.9h.1M167.4 73.2h.1M167.4 72.8h.1M167.4 72.4h.1"/>
<path d="M167.4 71.6h.1M167.4 71.2h.1M167.4 75.1h.1M167.4 74.3h.1M167.4 72.7h.1M167.4 72.3h.1M167.4 78.8l-.3-.2 2.3 .2M167.4 75.1v.1M167.4 78.3v.1M167.4 78.7l-.3 .2M167.4 79.9h.1M167.4 79.9l-.3 .2 .3 .2"/>
<path d="M167.4 79.5l-.3 .2M167.4 78.3l-.3 .2M167.4 78.4l-.3 .2M167.4 70.9h.9M167.5 78.5l-.4 .1 1.9 .1M167.6 79.7l1.9 .2h-.5M167.7 78.5l1.8 .2h-.6M167.7 77.9h-.3l1.8 .2-.1 .1M167.7 78.8l-.6 .1 1.7 .1M167.7 78.1h.9M167.8 77.8l-.4 .1 1.8 .2h-.2M167.8 79.4l1.7 .2"/>
<path d="M167.8 78.2l-.4 .1 1.7 .1 .1 .2M167.8 80l-.7 .1 1.6 .1M167.9 78.2l-.5 .1 1.7 .2M168 78.6l-.6 .1 1.6 .1M168 78.3l-.6 .1 1.6 .1M168.1 78.6l-.7 .1 1.6 .2M168.1 78.2l1.4 .2h-.8M168.2 79.5l1.3 .1-1.1 .1M168.2 79.8l1.3 .1-1.1 .1M168.2 79l-.8 .1 1.4 .1M168.2 78l-1.1 .1 1.2 .1M168.2 78.7l-.8 .1 1.4 .1"/>
<path d="M168.3 71.1l1.2 .1M168.3 71.5l1.2 .1M168.3 71.9l1.2 .1M168.3 72.3l1.2 .1M168.3 72.7l1.2 .1M168.3 73.1l1.2 .1M168.3 73.5l1.2 .1M168.3 73.9h1.2M168.3 74.2l1.2 .2M168.3 74.6l1.2 .2M168.3 75l1.2 .2M168.3 75.5h1.2"/>
<path d="M168.3 75.8l1.2 .1M168.3 76.2l1.2 .1M168.3 76.6l1.2 .1M168.3 77l1.2 .1M168.3 77.4l1.2 .1M168.3 78.6l1.2 .1-1.2 .1M168.3 78.3l1.2 .1-1.2 .1M168.3 79l-.9 .1 1.4 .1M168.3 79.2l-1.2 .1 1.1 .1M168.4 78.9l-1.3 .1 1.1 .1M168.4 79.1l-1 .1 1.2 .1M168.4 79.4l-1 .1 1.2 .1"/>
<path d="M168.4 78.1h.8M168.5 78l.9-.1-2-.1 2.1 .1-2.2 .2M168.5 79.4l-1.1 .1 1.1 .1h-1l1.6 .3h-.5M168.6 79.7l-1.2 .2 1 .1M168.6 79.4l-1.2 .1 .7 .1M168.6 78.3l-1.2 .1 1 .1M168.7 79.8l-1.3 .1 1 .1M168.8 78.8l-1.7 .2h.7M168.8 79.4l.7 .1-1.7 .1M168.8 77.9l-1.7 .2h.6M168.8 79.7l-1.6 .1 1.1 .1-1.2-.1h.1M168.8 78.7l-1.4 .1 .8 .1"/>
<path d="M168.9 78.2l.6 .1-1.8 .1M169 79.1l-1.9 .2h.5M169 79.1l.5 .1-1.9 .1M169 79.1l-1.6 .1 .6 .1M169.2 73.7l-1.8-.2 1.8 .3M169.2 72.1l-1.8-.2 1.8 .3M169.2 78.1l.3 .2-.3 .3M169.2 79l.3 .1-.3 .2 .3 .2-.2 .2 .2 .2M169.2 79.7l.3 .2M169.2 78.9l.3 .2M169.2 79.4l.3 .2M169.2 78.6l.3 .2"/>
<path d="M169.2 77.7h.1M169.2 76.9h.1M169.2 76.5h.1M169.2 76.1h.1M169.2 75.3h.1M169.2 74.9h.1M169.2 74.5h.1M169.2 73.7h.1M169.2 73.3h.1M169.2 72.9h.1M169.2 72.1h.1M169.2 71.7h.1"/>
<path d="M169.2 71.3h.1M169.2 79.3v.1l-1.8 .2h.1M169.2 72.5h.1M169.2 74.1h.1M169.2 75.7h.1M169.2 77.3h.1M169.2 78.9v.1M169.2 79.7h.1M169.4 77.8l.1 .2M169.4 79.2l-2.2 .2M169.4 79.5l-2.2 .2M169.5 78.3l-2.4 .2 .3 .2-.3 .2"/>
<path d="M169.5 79.6l-2.4 .1 .3 .1M169.5 78l-2.4 .2 .2-.2M169.5 79.9l-.3 .2 .2 .1-.1 .2M169.5 78.3l-.3 .2 .3 .3-.3 .2M169.5 79.1v.1M169.5 77.9l-.3 .2M169.5 78.7l-.3 .2M169.5 79.5l-.3 .2M169.5 79.2l-.3 .2M169.5 78l-.3 .2 .3 .2M169.5 79.9v.5M33.2 80.4h2"/>
<path d="M33.2 88.9h2M36.4 80.4h2.4M36.4 88.9h2.4M39.2 80l.2 .2M39.3 80l2.2 .2M39.4 80.3h-.2l2.3-.1-.9 .2h.6M39.4 80.2h.1M39.4 80.2l-.2 .1 .1 .1M39.9 80.4h2.4M39.9 88.9h2.4M40 80.1l-.6 .1 1.9 .2M40.2 80.1l-.8 .1 1.6 .1"/>
<path d="M41.5 80.2h-.3M41.5 80.2l-.2 .2M41.5 80.2h.1M43.5 80.4h2.4M43.5 88.9h2.4M47.1 80.4h2.4M47.1 88.9h2.4M50.7 80.4h2.3M50.7 88.9h2.3M54.2 80.4h2M54.2 88.9h2M55.4 89.4h.8"/>
<path d="M88.4 80.1l.3 .2-.1 .1M88.4 80.1h.1M88.6 80.1h-.2l1.2 .1M88.7 80.3h.1M89 80.3l1.8-.1h-1.2l1 .2M90.2 80.1l-1.5 .2 .9 .1M90.3 80.2l-1.6 .1 .9 .1M90.6 80.1h.1M90.6 80.1l.2 .1-.2 .2M167.1 80.1h.1M167.2 80.1h-.1l1.2 .1M167.4 80.3h.1"/>
<path d="M167.4 80.3l-.1 .1M167.7 80.3l1.7-.1h-1.1l.9 .2M168.8 80.1l-1.4 .2 .8 .1M168.9 80.2l-1.5 .1 .9 .1M169.2 80.1h.1M84.6 117.7v.8M84.9 117.7v.8M85.4 117.7v2M93.9 117.7v2M94.4 117.7v.8M94.6 117.7v.8M163.3 117.7v.8"/>
<path d="M163.5 117.7v.8M164 117.7v2M172.6 117.7v2M173.1 117.7v.8M173.3 117.7v.8M84.9 132.5v2.3M85.4 120.9v2.4M85.4 124.5v2.4M85.4 128.1v2.4M85.4 131.6v2.4M85.4 135.2v2.4M85.4 138.8v2"/>
<path d="M88.1 132.5l-.3 .1v2.1l.3 .1M88.3 132.5a1.8 1.8 0 0 0 0 2.3M88.6 134.2a1.2 1.2 0 0 0 2.1 0M88.8 132.8l.7-.3 .7 .1 .4 .5 .1 .7M88.9 134.2l-.2-.7v.5l.1 .4 .8 .4M88.9 133.1l.3-.4 .6-.1a1.08 1.08 0 0 1 1 .8 1.08 1.08 0 0 1-.6 1.2M89.1 132.9l-.4 .6 .1 .7 .6 .4h.6M89.1 132.8a.98 .98 0 0 0-.3 1.4M89.1 132.8a1.03 1.03 0 0 0 0 1.7M89.5 132.7l.6 .1 .5 .6v.7l-.5 .5M89.6 132.5l.6 .2 .4 .7M89.6 132.5l.7 .1 .4 .5"/>
<path d="M89.6 132.5l-.6 .1-.4 .5M89.6 132.7l-.5 .1M89.6 132.5l-.7 .2-.4 .6 .1 .7 .4 .5M89.7 132.6l-.7 .1-.4 .5-.1 .7 .3 .6M89.8 132.7l-.9 .1-.3 .3-.2 .5M90.2 132.9l-.4-.2-.5 .1-.4 .3-.2 .4M90.3 132.6a1.24 1.24 0 0 0-1.9 1M90.3 133l.3 .4M90.5 134l-.3 .4-.4 .2-.6-.1-.3-.3M90.6 133.4a.98 .98 0 0 1-.8 1.2M90.6 133.3v.6l-.4 .6-.7 .1-.6-.4M90.9 133.6a1.26 1.26 0 0 1-1.9 1.1"/>
<path d="M91 132.5a1.74 1.74 0 0 1 0 2.3M91.1 132.5l.3 .1v2.1l-.3 .1M93.9 120.9v2.4M93.9 124.5v2.4M93.9 128.1v2.4M93.9 131.6v2.4M93.9 135.2v2.4M93.9 138.8v2M94.4 132.5v2.3M163.5 132.5v2.3M164 120.9v2.4M164 124.5v2.4"/>
<path d="M164 128.1v2.4M164 131.6v2.4M164 135.2v2.4M164 138.8v2M166.8 132.5l-.3 .1v2.1l.3 .1M167 132.5a1.74 1.74 0 0 0 0 2.3M167.2 134.2a1.2 1.2 0 0 0 2.1 0M167.4 132.8l.7-.3 .6 .1 .6 .5 .1 .7M167.5 134.2l-.1-.7v.8l.4 .4 .5 .1M167.5 133.1l.4-.4 .5-.1a1.08 1.08 0 0 1 1 .8 1.08 1.08 0 0 1-.6 1.2M167.7 132.9l-.4 .6 .1 .6 .6 .5h.6M167.8 132.8a.98 .98 0 0 0-.4 1.4"/>
<path d="M167.8 132.8l-.3 .2-.2 .5v.5l.4 .5M168.1 132.7l.6 .1 .6 .6-.1 .6-.5 .6M168.3 132.5l.7 .3 .2 .6M168.3 132.5l.6 .1 .4 .5M168.3 132.5l-.6 .1-.5 .5M168.3 132.7l-.5 .1M168.3 132.5l-.6 .1-.5 .7v.7l.4 .5M168.4 132.6l-.8 .1-.4 .5-.1 .7 .3 .6M168.4 132.7h-.5l-.4 .2-.4 .7M168.9 132.9l-.5-.2h-.4l-.4 .3-.2 .5M168.9 132.6a1.25 1.25 0 0 0-1.9 1M169 133l.2 .4"/>
<path d="M169.1 134l-.2 .4-.5 .2-.5-.1-.4-.3M169.2 133.4a.98 .98 0 0 1-.7 1.2M169.3 133.3v.6l-.5 .6-.7 .1-.6-.4M169.5 133.6a1.25 1.25 0 0 1-1.8 1.1M169.6 132.5a1.8 1.8 0 0 1 0 2.3M169.8 132.5l.3 .1v2.1l-.3 .1M172.6 120.9v2.4M172.6 124.5v2.4M172.6 128.1v2.4M172.6 131.6v2.4M172.6 135.2v2.4M172.6 138.8v2"/>
<path d="M173.1 132.5v2.3"/>
</g>
<!-- layer: Visible -->
<circle cx="39.2" cy="70.9" r=".18" fill="#000"/>
<!-- layer: BORDER -->
<path d="M20 9.9h267v190h-267zM148.5 4.9v10M15 109.9h10M282 109.9h10M148.5 194.9v10" fill="none" stroke="#000" stroke-width=".21"/>
<!-- layer: TITLEBLOCK -->
<path d="M107 152.9h180v47h-180zM131 152.9v10M165 152.9v47M226 152.9v47M107 162.9h180M165 172.9h122M226 189.9h61M236 189.9v10M272 189.9v10" fill="none" stroke="#000" stroke-width=".25"/>
<!-- layer: Parts Lists -->
<path d="M190.4 9.9h96.6v50.5h-96.6zM190.4 17.4h96.6M206.5 17.4v43M219.7 17.4v43M190.4 24.8h96.6M190.4 32.5h96.6M190.4 40.2h96.6M190.4 52.7h96.6" fill="none" stroke="#000" stroke-width=".21"/>
<!-- layer: Balloons -->
<g fill="none" stroke="#000" stroke-width=".21">
<circle cx="112.8" cy="21.1" r="6.3"/>
<circle cx="28.6" cy="59.3" r="6.3"/>
<circle cx="63" cy="93.1" r="6.3"/>
<circle cx="66" cy="116.1" r="6.3"/>
</g>
<!-- layer: 0 -->
<path d="M131.5 46.2l.9-.7 1.7 3.1zM36.2 76l1-.5 1.1 3.3zM86.9 64l2.7-2.3-1.8 3.1zM82.3 126.8l2.6 2.5-3.2-1.6z" fill="#000" stroke="#000" stroke-width=".21"/>
<path d="M116.6 26l15.4 19.9M31.3 64.9l5.4 10.8M87.4 64.4l-20.3 24M71.1 119.6l10.9 7.7" fill="none" stroke="#000" stroke-width=".21"/>
<g font-size="7">
<text x="111.1" y="23.6">1</text>
<text x="26.6" y="61.8">3</text>
<text x="61.2" y="95.6">4</text>
<text x="64.1" y="118.6">2</text>
<text x="166" y="183.4">Wall Assembly</text>
</g>
<g font-size="4.9">
<text x="228.3" y="15.4">Parts List</text>
<text x="193.6" y="22.8">Item</text>
<text x="209.2" y="22.4">Qty</text>
<text x="239.2" y="22.8">Part Number</text>
<text x="197.3" y="29.8">1</text>
<text x="211.9" y="29.8">1</text>
<text x="221.1" y="29.9">Wheel Cart Wall Plate</text>
<text x="197.1" y="37.4">2</text>
<text x="211.8" y="37.4">2</text>
<text x="221.1" y="37.6">Wall Guide Tubing</text>
<text x="197.1" y="45.1">3</text>
<text x="211.8" y="45.1">2</text>
<text x="221" y="45.2">95505A603_Medium-Strengt</text>
<text x="220.9" y="51.1">h Steel Hex Nut</text>
<text x="197.1" y="57.6">4</text>
<text x="211.8" y="57.6">2</text>
<text x="221" y="57.7">91285A114_T-Bolt</text>
<text x="166" y="161.4">Harsh Pratap Singh 20/10/2025</text>
<text x="106.6" y="166.4">Paint Assembly black</text>
<text x="106.7" y="172.2">rustelium whole Assembly</text>
<text x="276.1" y="198.6">1/5</text>
</g>
<g font-size="2.5">
<text x="108" y="155.7">Dept.</text>
<text x="132" y="155.7">Technical reference</text>
<text x="166" y="155.7">Created by</text>
<text x="227" y="155.7">Approved by</text>
<text x="166" y="165.7">Document type</text>
<text x="227" y="165.7">Document status</text>
<text x="166" y="175.7">Title</text>
<text x="227" y="175.7">DWG No.</text>
<text x="227" y="192.7">Rev.</text>
<text x="237" y="192.7">Date of issue</text>
<text x="273" y="192.7">Sheet</text>
</g>
</svg>
